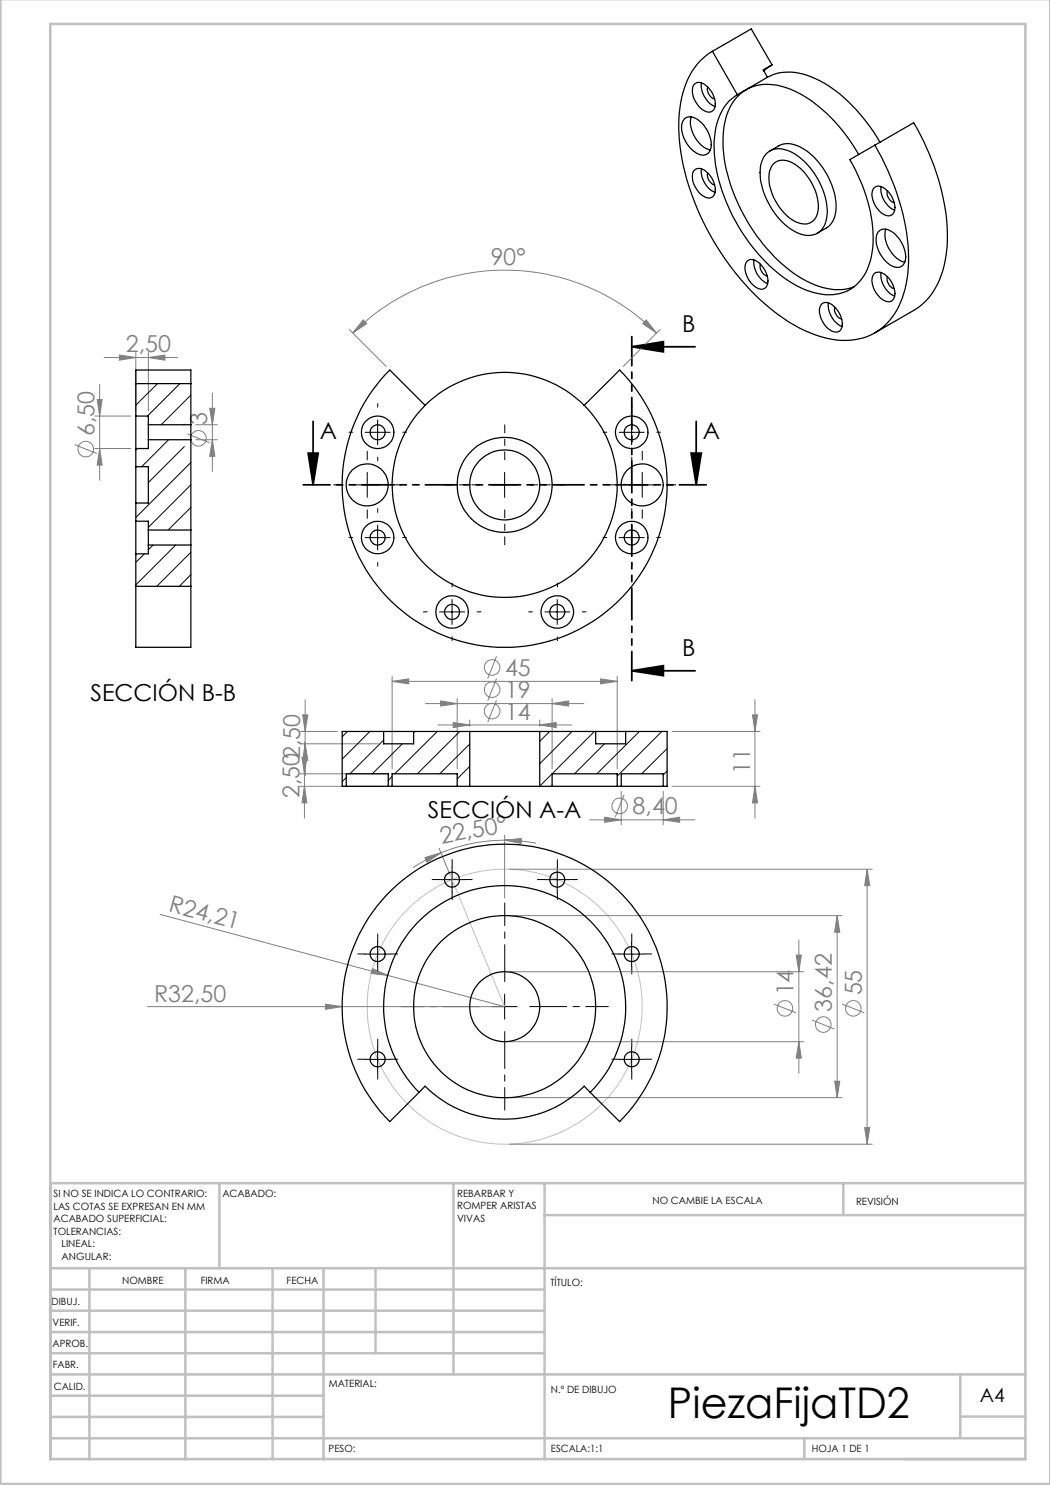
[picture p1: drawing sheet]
<svg xmlns="http://www.w3.org/2000/svg" width="210mm" height="297mm" viewBox="0 0 210 297" stroke-linecap="round" stroke-linejoin="round" font-family="sans-serif">
<g fill="none" stroke="#808080" stroke-width=".2">
<path d="M19.4 79.9h1l-.5 3.3zM19.9 76.9v19.2M20.8 71.5h14.7M23.9 71l3.3 .5-3.3 .5zM27.2 70.5v11.7M29.7 71.5l3.3-.5v1zM29.7 70.5v11.7M42.5 78.6v15.7M69.8 65.9l7.5 7.4M70.6 66.6a43 43 0 0 1 60.7 0M72.6 64l.7 .7-2.7 1.9zM129.2 64l2.1 2.6-2.7-1.9z"/>
<path d="M132 65.9l-7.4 7.4M14.9 88.9l4.5 1.8M18.9 83.2h7.3M18.9 89.7h7.3M19.9 89.7l.5 3.3h-1zM37.5 86.8l4.4 1.7M39.2 84.9h4.3M39.2 87.9h4.3M41.9 81.7h1.1l-.5 3.2zM42.5 87.9l.5 3.4h-1.1zM61 139.9v15.2M78.4 136.3l3.3-.5v1z"/>
<path d="M78.4 135.3v18.5M78.4 136.3h45M91.4 139.7v14.1M99.3 135.7l-1.8 4.5M99.3 131.3l-1.8 4.4M110.4 139.7v14.1M120.1 135.8l3.3 .5-3.3 .5zM123.4 135.3v18.5M151 139.9v23.7M59.9 154.8h17.5M59.9 157.3h16.7M60 146.3h7.5"/>
<path d="M60 148.8h15.7M60.4 151.5h1l-.5 3.3zM60.5 143h1.1l-.6 3.3zM60.9 148.4v15.2M60.9 157.3l.5 3.3h-1zM61 148.8l.6 3.3h-1.1zM85.1 140.7h31.7M87.6 145h26.7M88.1 140.2l3.3 .5-3.3 .5zM90.6 144.5l3.3 .5-3.3 .5zM93.9 144v1.3M99.3 140l-1.8 4.5"/>
<path d="M107.9 145l3.3-.5v1zM107.9 144v1.3M110.4 140.7l3.3-.5v1zM124.2 158.3v6.7M124.8 159l-1.8 4.4M132.6 158.3v6.7M134.4 157.3h17.6M134.4 146.3h17.6M150.5 143h1l-.5 3.3zM151 157.3l.5 3.3h-1zM85 171.5l3.2-.9-2.8 1.8zM87.8 169.6l2.2 5.4"/>
<path d="M88.2 170.6a31.7 31.7 0 0 0-5.6 2.9M100.9 168l3.3-.3v1zM100.9 168a34.7 34.7 0 0 0-12.7 2.6M100.9 168l4 .3 2.3 .3M100.9 167v12.6M101.9 173.8h72.5M117.9 164h21.1M120.9 163.4l3.3 .6-3.3 .5zM132.6 164l3.3-.6v1.1zM173.4 173.8v55M173.4 173.8l.6 3.3h-1.1zM32 182.9l45.5 12.2"/>
<path d="M74.5 193.7l3 1.4-3.3-.4zM77.5 195.1l23.4 6.2h-71.4M101.9 183.1h66.5M101.9 194.3h58.9M159.2 191h1.1l-.5 3.3zM159.8 188v26.7M167.4 183.1v36.4M167.4 183.1l.6 3.3h-1.1zM65.1 200.8l3.3 .5-3.3 .6zM101.9 219.5h66.5M101.9 208.3h58.9M154.8 200.8l4.4 1.8"/>
<path d="M159.8 208.3l.5 3.3h-1.1zM162.4 204l4.5 1.8M166.9 216.2h1.1l-.6 3.3zM168.4 200.8l4.5 1.8M101.9 228.8h72.5M172.9 225.5h1.1l-.6 3.3z"/>
<circle cx="17.2" cy="89.8" r="1.56"/>
<circle cx="39.7" cy="87.7" r="1.55"/>
<circle cx="98.4" cy="137.9" r="1.56"/>
<circle cx="98.4" cy="133.5" r="1.56"/>
<circle cx="98.4" cy="142.2" r="1.55"/>
<circle cx="123.9" cy="161.2" r="1.56"/>
<circle cx="157" cy="201.7" r="1.55"/>
<circle cx="164.6" cy="204.9" r="1.56"/>
<circle cx="170.6" cy="201.7" r="1.56"/>
</g>
<path d="M126.3 69.4l6.4-1.1v2.1zM126.3 69.4h12.7M61.6 90.6h2l-1 6.4zM62.6 84.3v12.7M138.2 90.6h2.1l-1.1 6.4zM139.2 84.3v12.7M126.3 134.2l6.4-1.1v2zM126.3 134.2h12.7" fill="none" stroke="#000" stroke-width=".35"/>
<g fill="none" stroke="#c0c0c0" stroke-width=".2">
<path d="M90.4 175.9l10.5 25.4"/>
<circle cx="101" cy="201.4" r="27.5"/>
</g>
<path d="M96 97h-7M101 92v-7M106 97h7M101 102v7" fill="none" stroke="#000" stroke-width=".2" stroke-dasharray="15.2 1.3 1.3 1.3" stroke-dashoffset="13.6"/>
<g fill="none" stroke="#000" stroke-width=".2" stroke-dasharray="15.2 1.3 1.3 1.3">
<path d="M68.5 97h-1.7M70.5 86.4h-.7M73.5 92v-1.7M75.5 81.4v-.7M75.5 91.4v.8M78.5 97h1.7M80.5 86.4h.8M121.4 86.4h-.8M123.5 97h-1.7M126.4 81.4v-.7M126.4 91.4v.8M128.5 92v-1.7"/>
<path d="M131.4 86.4h.7M133.5 97h1.7M70.5 107.5h-.7M73.5 102v1.7M75.5 102.5v-.8M75.5 112.5v.7M80.5 107.5h.8M90.4 117.4v-.8M111.5 117.4v-.8M121.4 107.5h-.8M126.4 102.5v-.8M126.4 112.5v.7"/>
<path d="M128.5 102v1.7M131.4 107.5h.7M85.4 122.4h-.7M90.4 127.4v.7M95.4 122.4h.8M106.5 122.4h-.8M111.5 127.4v.7M116.5 122.4h.7M87.9 175.9h-1.5M90.4 173.4v-1.5M90.4 178.4v1.5M92.9 175.9h1.5"/>
<path d="M109 175.9h-1.5M111.5 173.4v-1.5M111.5 178.4v1.5M114 175.9h1.5M73 190.8h-1.5M75.5 188.3v-1.5M75.5 193.3v1.5M78 190.8h1.5M123.9 190.8h-1.5M126.4 188.3v-1.5M126.4 193.3v1.5M128.9 190.8h1.5"/>
<path d="M73 211.8h-1.5M75.5 209.3v-1.5M75.5 214.3v1.5M78 211.8h1.5M123.9 211.8h-1.5M126.4 209.3v-1.5M126.4 214.3v1.5M128.9 211.8h1.5"/>
</g>
<path d="M101 196.3v-15.7M96 201.3h-15.8M101 206.3v15.7M106 201.3h15.7" fill="none" stroke="#000" stroke-width=".2" stroke-dasharray="15.2 1.3 1.3 1.3" stroke-dashoffset="7.9"/>
<g fill="none" stroke="#000" stroke-width=".2">
<path d="M70.9 97h5M73 86.5h5M73.4 94.5v5M75.5 84v5M98.4 97h5M100.9 94.5v5M123.8 86.5h5M125.9 97h5.1M126.3 84v5M128.4 94.5v5M73 107.5h5M75.5 105v5"/>
<path d="M90.4 119.9v5M111.4 119.9v5M123.8 107.5h5M126.3 105v5M87.9 122.4h5M109 122.4h4.9M87.9 175.9h5M90.4 173.4v5M109 175.9h4.9M111.4 173.4v5M73 190.8h5M75.5 188.3v5"/>
<path d="M100.9 198.8v5M123.8 190.8h5M126.3 188.3v5M73 211.9h5M75.5 209.4v4.9M98.4 201.3h5M123.8 211.9h5M126.3 209.4v4.9"/>
</g>
<path d="M126.4 67.3v68.8" fill="none" stroke="#000" stroke-width=".35" stroke-dasharray="6.3 1.3 1.3 1.3 1.3 1.3" stroke-dashoffset=".5"/>
<path d="M141.3 97h-80.6" fill="none" stroke="#000" stroke-width=".35" stroke-dasharray="6.3 1.3 1.3 1.3 1.3 1.3" stroke-dashoffset="1"/>
<g fill="none" stroke="#c0c0c0" stroke-width=".5">
<path d="M.1 -.1v296.9h209.9v-296.9M10.1 4.8h195v287h-195zM43.9 236.6v17M90.7 236.6v38.3M108.9 236.6v55.3M168.7 236.6v6.3M205.1 236.6h-195v55.3M10.1 253.6h195M10.1 257.9h98.8M17.9 253.6v38.3M37.1 253.6v38.3M54.5 253.6v38.3"/>
<path d="M64.7 253.6v38.3M75.1 253.6v17M108.9 243h96.2M10.1 270.6h98.8M10.1 266.4h98.8M10.1 262.1h98.8M10.1 279.1h54.6M10.1 274.9h195M192.1 274.8v12.7M10.1 287.7h195M10.1 283.4h54.6M160.9 287.5v4.3"/>
<path d="M192.1 283.3h13"/>
</g>
<g fill="#000">
<path d="M126.3 69.4l6.4-1.1v2.1zM126.3 134.2l6.4-1.1v2z"/>
<path d="M138.2 90.6h2.1l-1.1 6.4zM61.6 90.6h2l-1 6.4z"/>
</g>
<g fill="#808080">
<path d="M74.5 193.7l3 1.4-3.3-.4z"/>
<path d="M65.1 200.8l3.3 .5-3.3 .6z"/>
<path d="M100.9 168l3.3-.3v1zM85 171.5l3.2-.9-2.8 1.8z"/>
<path d="M172.9 225.5h1.1l-.6 3.3zM173.4 173.8l.6 3.3h-1.1z"/>
<path d="M129.2 64l2.1 2.6-2.7-1.9zM72.6 64l.7 .7-2.7 1.9z"/>
<path d="M23.9 71l3.3 .5-3.3 .5zM29.7 71.5l3.3-.5v1z"/>
<path d="M90.6 144.5l3.3 .5-3.3 .5zM107.9 145l3.3-.5v1zM88.1 140.2l3.3 .5-3.3 .5zM110.4 140.7l3.3-.5v1zM120.9 163.4l3.3 .6-3.3 .5zM132.6 164l3.3-.6v1.1zM78.4 136.3l3.3-.5v1zM120.1 135.8l3.3 .5-3.3 .5z"/>
<path d="M167.4 183.1l.6 3.3h-1.1zM166.9 216.2h1.1l-.6 3.3zM159.2 191h1.1l-.5 3.3zM159.8 208.3l.5 3.3h-1.1zM41.9 81.7h1.1l-.5 3.2zM42.5 87.9l.5 3.4h-1.1zM19.4 79.9h1l-.5 3.3zM19.9 89.7l.5 3.3h-1zM60.4 151.5h1l-.5 3.3zM60.9 157.3l.5 3.3h-1zM60.5 143h1.1l-.6 3.3zM61 148.8l.6 3.3h-1.1zM150.5 143h1l-.5 3.3zM151 157.3l.5 3.3h-1z"/>
</g>
<g fill="none" stroke="#000" stroke-width=".25">
<path d="M138.8 16.9a1.59 1.59 0 0 1 2.4 .2 4.5 4.5 0 0 1 1.7 4.6 1.38 1.38 0 0 1-2.3 .3 4.5 4.5 0 0 1-2-4.8zM140.3 16.6a4.7 4.7 0 0 0 2.7 4.7M141.5 17.4a2.04 2.04 0 0 0 1.4 2.4M142.5 10.3a14 14 0 0 0-6.4 10.2 39.3 39.3 0 0 0 3.5 21.5 50.9 50.9 0 0 0 18.1 22.4 21.4 21.4 0 0 0 12.3 3.6 11.7 11.7 0 0 0 10.5-8.5 28.6 28.6 0 0 0 .4-15.4 52.4 52.4 0 0 0-5.9-15.1M142.5 10.3l7.7-4.5 4.2 7.2M142.5 10.3l5 8.6M147.5 18.9a10.1 10.1 0 0 0-4.6 8.2 30.5 30.5 0 0 0 4.8 18.2 30.1 30.1 0 0 0 13.4 12.7 10.1 10.1 0 0 0 9.3-.3 10.2 10.2 0 0 0 4.1-7.7 30.2 30.2 0 0 0-4.5-18.1l5-2.9M149.3 17.9a9.7 9.7 0 0 0-4.5 7.3 29.2 29.2 0 0 0 4.1 18 30.9 30.9 0 0 0 13.2 13.4 10.7 10.7 0 0 0 8.7 .7M149.3 17.9a9.9 9.9 0 0 1 8.7-.1 29.8 29.8 0 0 1 13.7 13.1M149.3 17.9l-1.8 1M153.5 15.4a10.4 10.4 0 0 1 9.6 .3 30.8 30.8 0 0 1 12.9 12.8M153.5 15.4l-4.2 2.5"/>
<path d="M154.4 13l-1.6 1.2M154.4 13l-1.8 1 .9 1.4M136.9 23.7a2.35 2.35 0 0 1 3.2 .6 5.9 5.9 0 0 1 2 5.7 1.74 1.74 0 0 1-2.7 .7 6.1 6.1 0 0 1-2.9-6.2zM138.3 23.4a5.9 5.9 0 0 0 3.8 6.6M138.8 34.1a1.61 1.61 0 0 1 2.4 .2 4.5 4.5 0 0 1 1.7 4.6 1.38 1.38 0 0 1-2.3 .3 4.5 4.5 0 0 1-2-4.8zM140.3 33.8a4.7 4.7 0 0 0 2.7 4.7M141.5 34.6a2.04 2.04 0 0 0 1.4 2.4M153.3 30.7a4.1 4.1 0 0 1 5-.3 14.4 14.4 0 0 1 7.1 12.8 3.8 3.8 0 0 1-5 3.7 13.5 13.5 0 0 1-8-9.8 7.4 7.4 0 0 1 .6-6.1zM154 30.2l1.8-1a5 5 0 0 1 5.3 .9 14.7 14.7 0 0 1 6.1 12.1 4.3 4.3 0 0 1-2 3.4l-1.7 1M154.8 32.7a3.4 3.4 0 0 1 4.4 .3 10.6 10.6 0 0 1 4.4 9.3 2.83 2.83 0 0 1-4.4 2.1 10.7 10.7 0 0 1-5.4-9.8l.5-1.3zM174.9 37.5a1.89 1.89 0 0 1 2.5 .6 4.4 4.4 0 0 1 1.4 4.4 1.38 1.38 0 0 1-2.3 .3 4.8 4.8 0 0 1-2-4.6zM175 29l7.7-4.5a45.6 45.6 0 0 1 6.7 24.6 17.8 17.8 0 0 1-4.3 11.2l-1.9 1.5-8.2 4.8"/>
<path d="M176.2 37.3a4.7 4.7 0 0 0 2.7 4.7M177.5 38.2a2.04 2.04 0 0 0 1.4 2.3M149.3 52.3a1.81 1.81 0 0 1 2.7 .5 4.4 4.4 0 0 1 1.4 4.3 1.38 1.38 0 0 1-2.3 .3 4.8 4.8 0 0 1-2-4.5zM150.8 52a4.7 4.7 0 0 0 2.7 4.7M152.1 52.8a2.04 2.04 0 0 0 1.4 2.4M174.9 54.7a1.89 1.89 0 0 1 2.5 .6 4.4 4.4 0 0 1 1.4 4.4 1.38 1.38 0 0 1-2.3 .2 4.5 4.5 0 0 1-1.9-4.8zM175.8 46.2a2.12 2.12 0 0 1 2.8 .3 6.3 6.3 0 0 1 2.4 5.6 1.7 1.7 0 0 1-2.7 1 6.2 6.2 0 0 1-3-6.1zM176.2 54.5a4.7 4.7 0 0 0 2.7 4.7M177.2 45.8a5.8 5.8 0 0 0 3.8 6.6M177.5 55.3a2.04 2.04 0 0 0 1.4 2.4M27.2 76.7v-2.7h11v2.7M27.2 76.7h11"/>
<path d="M27.2 76.7v6.5M38.2 76.7v8.2M164.4 60.7a2.23 2.23 0 0 1 2.8 1 3.9 3.9 0 0 1 .9 4.3 1.61 1.61 0 0 1-2.4-.2 4.8 4.8 0 0 1-1.7-4.3zM165.7 60.6a4.7 4.7 0 0 0 2.7 4.7M166.9 61.4a2.18 2.18 0 0 0 1.4 2.4M27.2 93.3v7.3M27.2 83.2v6.5M27.2 89.7v3.6M27.2 83.2h2.5v1.7M27.2 93.3h2.5v7.3h-2.5M29.7 84.9v3M29.7 87.9h8.5"/>
<path d="M29.7 84.9h8.5M29.7 87.9v1.8h-2.5M38.2 84.9v3M38.2 87.9v18.1M85 81.1a22.5 22.5 0 0 0 0 31.8 22.5 22.5 0 0 0 31.8 0 22.5 22.5 0 0 0 0-31.8M85 81.1l-7-7.1a32.5 32.5 0 0 0 0 46 32.5 32.5 0 0 0 45.9 0 32.5 32.5 0 0 0 0-46l-7.1 7.1M85 81.1a22.5 22.5 0 0 1 31.8 0M27.2 117.3v12.2h11v-12.2M27.2 104.2v6.6M27.2 117.3h11M27.2 100.6v3.6M27.2 110.8v6.5"/>
<path d="M27.2 104.2h2.5v1.8M29.7 106v3M29.7 109h8.5M29.7 106h8.5M29.7 109v1.8h-2.5M38.2 106v3M38.2 109v8.3M69.3 157.3h8.3M69.3 157.3v-2.5h8.3v2.5M76.7 146.3h6M76.7 146.3h-8.3v11h.9M76.7 146.3v2.5h6v-2.5"/>
<path d="M77.6 157.3h.8M78.4 157.3h13M78.4 157.3v-2.5h13v2.5M82.7 146.3h11.2M91.4 157.3h2.5M93.9 146.3h14M93.9 157.3h14M93.9 146.3v11M107.9 157.3h2.5M107.9 146.3h11.2M107.9 146.3v11M110.4 157.3h13"/>
<path d="M110.4 157.3v-2.5h13v2.5M119.1 146.3h6M119.1 146.3v2.5h6v-2.5M123.4 157.3h.8M124.2 157.3h8.4M124.2 157.3v-2.5h8.4v2.5M125.1 146.3h8.3v11h-.8M83.8 218.5a24.2 24.2 0 0 1 0-34.3 24.2 24.2 0 0 1 34.3 0 24.2 24.2 0 0 1-.1 34.3M83.8 218.5l-5.8 5.8a32.5 32.5 0 0 1 0-45.9 32.5 32.5 0 0 1 45.9 0 32.5 32.5 0 0 1 0 45.9l-5.9-5.8M83.8 218.5l1.2-1.3a22.5 22.5 0 0 0 31.8 0l1.2 1.3"/>
<circle cx="73.4" cy="97" r="4.2"/>
<circle cx="75.5" cy="86.5" r="1.5"/>
<circle cx="75.5" cy="86.5" r="3.2"/>
<circle cx="100.9" cy="97" r="9.5"/>
<circle cx="101" cy="97" r="7"/>
<circle cx="126.3" cy="86.5" r="3.2"/>
<circle cx="126.3" cy="86.4" r="1.5"/>
<circle cx="128.4" cy="97" r="4.2"/>
<circle cx="75.5" cy="107.5" r="1.5"/>
<circle cx="75.5" cy="107.5" r="3.2"/>
<circle cx="126.3" cy="107.5" r="3.2"/>
<circle cx="126.3" cy="107.5" r="1.5"/>
<circle cx="90.4" cy="122.4" r="1.5"/>
<circle cx="90.4" cy="122.4" r="3.3"/>
<circle cx="111.5" cy="122.4" r="1.5"/>
<circle cx="111.5" cy="122.4" r="3.3"/>
<circle cx="90.4" cy="175.9" r="1.5"/>
<circle cx="111.5" cy="175.9" r="1.5"/>
<circle cx="75.5" cy="190.8" r="1.5"/>
<circle cx="126.3" cy="190.8" r="1.5"/>
<circle cx="75.5" cy="211.9" r="1.5"/>
<circle cx="100.9" cy="201.3" r="18.2"/>
<circle cx="101" cy="201.3" r="7"/>
<circle cx="126.3" cy="211.9" r="1.5"/>
</g>
<g fill="none" stroke="#000" stroke-width=".2">
<path d="M31.5 76.7l-4.3 4.3M36 76.7l-6.5 6.5M38.2 79l-6 5.9M27.5 89.7l-.3 .3M33.7 87.9l-5.4 5.4M36.9 89.3l-7.2 7.2M36.9 84.8l-.2 .1M38.2 92.5l-11 11M38.2 97l-8.5 8.5M28.9 110.8l-1.7 1.7M30.6 109l-.9 1M35.1 109l-7.9 8"/>
<path d="M38.2 101.5l-4.6 4.5M38.2 106h-.1M38.2 110.5l-6.8 6.8M38.2 114.9l-2.3 2.4M69.3 155.5l-.9 .8M69.5 146.3l-1.1 1.1M74 146.3l-5.6 5.5M76.7 148l-6.7 6.8M78.4 155.3l-.8 .8M80.5 148.8l-6 6M83 146.3l-.3 .2M87.5 146.3l-8.5 8.5"/>
<path d="M92 146.3l-8.5 8.5M93.9 148.8l-6 6M93.9 153.3l-2.5 2.5M109.9 146.3l-2 2M114.4 146.3l-6.5 6.4M118.9 146.3l-11 10.9M120.9 148.8l-6 6M127.9 146.3l-8.5 8.5M132.4 146.3l-9 8.9M133.4 149.7l-5.1 5.1M133.4 154.2l-.8 .8"/>
</g>
<text font-size="8.5" x="133.6" y="283.5">PiezaFijaTD2</text>
<g font-size="4.7" fill="#808080">
<text x="98.1" y="53" transform="rotate(1 98.1 53)">90°</text>
<text x="25.2" y="70.5">2,50</text>
<text x="18.9" y="87.2" transform="rotate(-90 18.9 87.2)">6,50</text>
<text x="41.4" y="85.1" transform="rotate(-90 41.4 85.1)">3</text>
<text x="101" y="135.2">45</text>
<text x="101" y="143.9">14</text>
<text x="101" y="139.6">19</text>
<text x="150" y="154.8" transform="rotate(-90 150 154.8)">11</text>
<text x="59.9" y="159.6" transform="rotate(-90 59.9 159.6)">2,502,50</text>
<text x="126.5" y="162.9">8,40</text>
<text x="88.3" y="168.7" transform="rotate(-10 88.3 168.7)">22,50°</text>
<text x="33.6" y="182.2" transform="rotate(15 33.6 182.2)">R24,21</text>
<text x="30.8" y="200.3">R32,50</text>
<text x="158.7" y="199.1" transform="rotate(-90 158.7 199.1)">14</text>
<text x="166.4" y="202.3" transform="rotate(-90 166.4 202.3)">36,42</text>
<text x="172.4" y="199.1" transform="rotate(-90 172.4 199.1)">55</text>
</g>
<g font-size="4.7">
<text x="136.4" y="66.4">B</text>
<text x="64" y="87.8">A</text>
<text x="140.6" y="87.8">A</text>
<text x="136.4" y="131.2">B</text>
<text x="18.1" y="140.3">SECCIÓN B-B</text>
<text x="85.6" y="163.6">SECCIÓN A-A</text>
</g>
<text font-size="3.9" x="196" y="280.4">A4</text>
<g font-size="2">
<text x="10.7" y="239.5">SI NO SE INDICA LO CONTRARIO:</text>
<text x="44.5" y="239.5">ACABADO:</text>
<text x="91.4" y="239.4">REBARBAR Y</text>
<text x="10.7" y="242">LAS COTAS SE EXPRESAN EN MM</text>
<text x="10.7" y="244.5">ACABADO SUPERFICIAL:</text>
<text x="91.4" y="241.9">ROMPER ARISTAS</text>
<text x="91.4" y="244.4">VIVAS</text>
<text x="130.5" y="240.8">NO CAMBIE LA ESCALA</text>
<text x="171.2" y="241">REVISIÓN</text>
<text x="10.7" y="247">TOLERANCIAS:</text>
<text x="12.3" y="249.5">LINEAL:</text>
<text x="12.3" y="252">ANGULAR:</text>
<text x="24.4" y="256.9">NOMBRE</text>
<text x="40.1" y="256.8">FIRMA</text>
<text x="57.3" y="256.8">FECHA</text>
<text x="110.1" y="257.1">TÍTULO:</text>
<text x="10.3" y="260.9">DIBUJ.</text>
<text x="10.5" y="269.3">APROB.</text>
<text x="10.5" y="265.2">VERIF.</text>
<text x="10.6" y="273.6">FABR.</text>
<text x="10.8" y="278">CALID.</text>
<text x="65.8" y="277.4">MATERIAL:</text>
<text x="110.2" y="278.5">N.º DE DIBUJO</text>
<text x="65.7" y="290.4">PESO:</text>
<text x="110.2" y="290.5">ESCALA:1:1</text>
<text x="162.4" y="290.4">HOJA 1 DE 1</text>
</g>
</svg>
